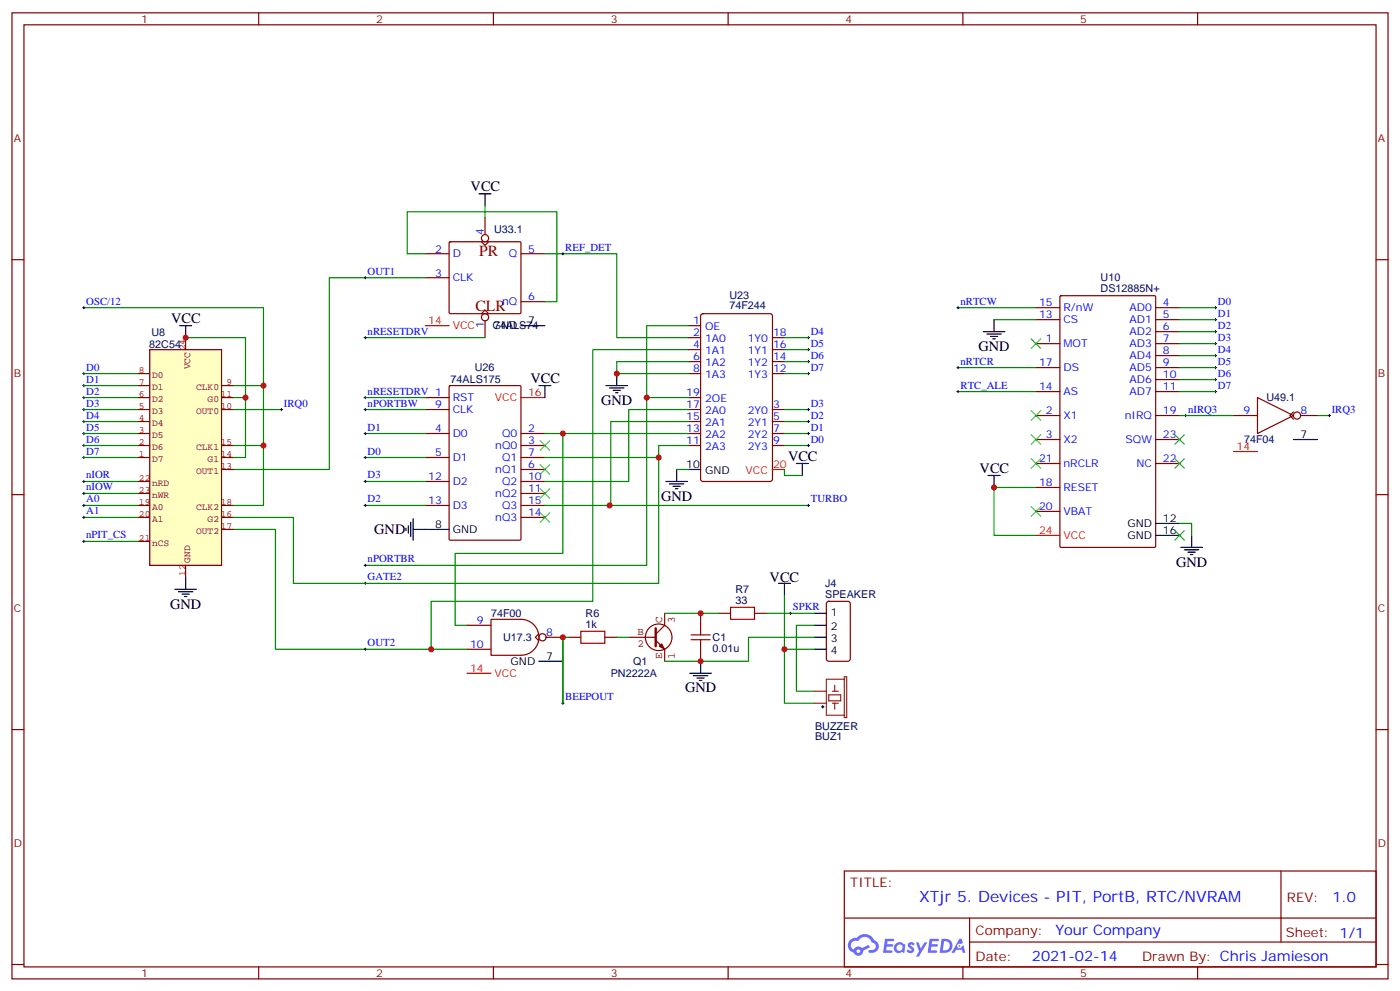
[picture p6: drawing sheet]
<svg xmlns="http://www.w3.org/2000/svg" width="412mm" height="292mm" viewBox="0 0 412 292" stroke-linecap="round" stroke-linejoin="round" font-family="sans-serif">
<g fill="none" stroke="#870000" stroke-width=".35">
<path d="M3.5 3.8h405.4v284.3h-405.4zM7.1 7.3h398.2v277.3h-398.2zM76.2 3.8v3.5M145.3 3.8v3.5M214.5 3.8v3.5M283.6 3.8v3.5M352.8 3.8v3.5M3.5 76.4h3.6M405.3 76.4h3.6M3.5 145.6h3.6M405.3 145.6h3.6M3.5 214.7h3.6"/>
<path d="M405.3 214.7h3.6M248.7 256.4h156.6v28.2h-156.6zM377.3 256.4v20.9M248.7 270.2h156.5M285.6 277.3h119.6M285.6 270.2v14.1M3.5 283.9h3.6M76.2 284.6v3.5M145.3 284.6v3.5M214.5 284.6v3.5M283.6 284.6v3.5M352.8 284.6v3.5"/>
<path d="M405.3 283.9h3.6"/>
</g>
<g fill="#5487ff">
<path d="M267.7 277.5a1.22 1.22 0 0 1 1.7 .3l-.4 .6a.47 .47 0 0 0-.3-.4 .47 .47 0 0 0-.5 .2l.1 .2a1.14 1.14 0 0 1 .8 1.7 1.14 1.14 0 0 1-1.9 0l-.2-.2 .5-.5 .7 .4a.29 .29 0 0 0 .3-.2 .29 .29 0 0 0-.2-.4 1.04 1.04 0 0 1-.6-1.7z"/>
<path d="M260.7 276.3h2.4l.3 .2-.2 .5h-1.8l-.1 .9h1.5l.3 .4-.3 .3h-1.6l-.2 1.1 1.7 .1 .2 .3-.2 .3h-2.6z"/>
<path d="M273.8 276.3h2.4l.3 .2-.1 .5h-1.8l-.2 .9h1.6l.3 .4-.4 .3h-1.6l-.1 1.1 1.7 .1 .2 .3-.2 .3h-2.6z"/>
<path d="M282.6 276.3h.7l.3 1.2-.6 .4a.69 .69 0 0 0-1 .2 .69 .69 0 0 0 .4 1 .69 .69 0 0 0 .9-.6l.5-.3 .6 2.2h-.8l-.2-.8h-1.8l-.5 .8h-.8z"/>
<path d="M269.8 277.4h.8l.6 1.8 1.1-1.8h.9l-2.6 4.2h-.8l.9-1.6z"/>
<path d="M277.4 276.3l-.6 4.1h1.3a2.11 2.11 0 0 0 2.5-2.1 2.11 2.11 0 0 0-2.5-2zM278.1 277a1.39 1.39 0 0 1 1.7 1.4 1.39 1.39 0 0 1-1.8 1.3h-.3z"/>
<path d="M263.7 277.9a1.54 1.54 0 0 0-.1 2.2 1.54 1.54 0 0 0 2.2 .1l.6 .2 .3-2.3-.2-.2h-.4a1.49 1.49 0 0 0-2.4 0zM264 278.9a.94 .94 0 0 1 1.8 0 .94 .94 0 0 1-1.8 0z"/>
<path d="M250.4 276.7a2.18 2.18 0 0 0 1.1 3.7 1.44 1.44 0 0 0 1.6 .9 1.44 1.44 0 0 0 1.2-1.5l2-1-.5-.7-1.9 .9a1.47 1.47 0 0 0-2.4 .5 1.39 1.39 0 0 1-.7-2 1.39 1.39 0 0 1 2-.4 2.12 2.12 0 0 1 2.2-1.3 2.12 2.12 0 0 1 1.9 1.7 1.14 1.14 0 0 1 1.1 1.4 1.14 1.14 0 0 1-1.7 .7 .43 .43 0 0 0-.5 .4 .43 .43 0 0 0 .4 .5 1.98 1.98 0 0 0 2.5-1.3 1.98 1.98 0 0 0-1.2-2.5 3.1 3.1 0 0 0-5.3-.7l-.9 .1zM252.3 280a.55 .55 0 0 1 1.1 0 .55 .55 0 0 1-1.1 0z"/>
<circle cx="282.6" cy="278.4" r=".26"/>
</g>
<g fill="none" stroke="#870000" stroke-width=".35">
<path d="M125.2 74.7h7.1M132.3 71.3l.3-.1h20.7l.2 .3-.1 20.6-.3 .2h-20.6l-.2-.3zM141.8 71.2l1.1 1 1-1M142.9 64.1v4.9M153.5 74.7h7M125.2 81.7h7.1M141.8 92.3l1.1-1 1 1M142.9 94.4v5M153.5 88.8h7M202.8 95.8h3.6M202.8 99.4h3.6M206.6 92.5l.5-.2h19.7l.7 .5v48.2l-.4 .7h-20l-.7-.5v-48.2z"/>
<path d="M227.5 99.4h3.6M305.2 90.6h7M305.2 94.1h7M312.3 87.2l.3-.2h27.5l.3 .2v73.6l-.2 .3h-27.6l-.3-.2zM340.4 90.6h7.1M340.4 94.1h7.1M340.4 97.6h7.1M125.2 117h7.1M132.3 113.7l.3-.2h20.5l.3 .2 .1 44.9-.2 .3-20.7 .1-.3-.2zM202.8 117h3.6M202.8 102.9h3.6M202.8 106.4h3.6"/>
<path d="M202.8 110h3.6M227.5 102.9h3.6M227.5 106.4h3.6M227.5 110h3.6M305.2 101.1h7M305.2 108.2h7M305.2 115.3h7M340.4 101.1h7.1M340.4 104.7h7.1M340.4 108.2h7.1M340.4 111.7h7.1M340.4 115.3h7.1"/>
<path d="M125.2 120.5h7.1M125.2 127.6h7.1M125.2 134.7h7.1M153.5 127.6h7M153.5 131.1h7M153.5 134.7h7M153.5 138.2h7M202.8 120.5h3.6M202.8 127.6h3.6M202.8 131.1h3.6M202.8 124.1h3.6M227.5 120.5h3.6"/>
<path d="M227.5 127.6h3.6M227.5 131.1h3.6M227.5 124.1h3.6M305.2 122.3h7M305.2 129.4h7M305.2 136.4h7M340.4 122.3h7.1M340.4 129.4h7.1M340.4 136.4h7.1M125.2 141.7h7.1M125.2 148.8h7.1M153.5 141.7h7"/>
<path d="M153.5 145.2h7M153.5 148.8h7M153.5 152.3h7M305.2 143.5h7M305.2 150.5h7M243.7 177.2l.4-.2h5.7l.6 .4 .1 16.5-.5 .7h-5.9l-.6-.4-.1-16.5zM167.6 187.6h3.5M178.2 187.6h3.5M206.4 180.5v3.5M206.4 191.1v3.5M211.7 180.5h3.5M222.2 180.5h3.6"/>
<circle cx="142.9" cy="70.1" r="1.06"/>
<circle cx="142.9" cy="93.4" r="1.06"/>
</g>
<path d="M125.2 95.8h7.1M153.5 117h7M227.5 138.2h3.6M305.2 157.6h7" fill="none" stroke="#f00" stroke-width=".35"/>
<g fill="none" stroke="#000" stroke-width=".35">
<path d="M141.1 57h3.5M142.9 57v3.6M153.5 95.8h7M158.7 113.5h3.6M160.5 113.5v3.5M178.5 113.5h6.4M179.6 114.2h4.2M180.6 114.9h2.1M181.3 115.6h.7M181.7 110v3.5M199.3 138.2v3.5M202.8 138.2h3.6"/>
<path d="M234.6 136.4h3.5M236.4 136.4v3.5M119.6 155.5v.7M120.3 154.8v2.1M121 153.7v4.2M121.7 155.8h10.6M121.7 152.6v6.4M196.1 141.7h6.4M197.2 142.4h4.2M198.3 143.1h2.1M199 143.8h.7M340.4 154.1h7.1"/>
<path d="M340.4 157.6h7.1M229.3 171.7h3.5M231.1 171.7v3.5M203.2 198.2h6.3M204.3 198.9h4.2M205.3 199.6h2.1M206.4 194.6v3.6M239.9 180.5h3.5M239.9 184h3.5M239.9 187.6h3.5M239.9 191.1h3.5M206 200.3h.7"/>
<path d="M242 208h.7M242.4 207.7v.7"/>
</g>
<g fill="none" stroke="#008700" stroke-width=".35">
<path d="M125.2 74.7h-5.3v-12.4h44.1v26.5h-3.5M160.5 74.7h21.2v24.7h21.1M107.6 99.4h35.3M125.2 81.7h-28.2v56.5h-28.2M202.8 95.8h-12.3v21.2h12.3M231.1 99.4h7M190.5 117v49.4h-82.9M202.8 102.9h-28.2v74.1h-47.6v14.1M202.8 106.4h-21.1v3.6h21.1M231.1 102.9h7M231.1 106.4h7M231.1 110h7"/>
<path d="M107.6 120.5h17.6M107.6 127.6h17.6M107.6 134.7h17.6M194 134.7v37h-86.4M199.3 138.2h3.5M202.8 127.6h-37v35.3h-31.7v21.1h3.5M202.8 120.5h-17.6v21.2h-24.7M202.8 124.1h-22.9v24.7h-19.4M202.8 131.1h-8.8v3.6h-33.5M231.1 138.2v1.7h5.3M231.1 120.5h7M231.1 127.6h7"/>
<path d="M231.1 131.1h7M231.1 124.1h7M68.8 155.8h12.3v35.3h56.5M107.6 141.7h17.6M107.6 148.8h17.6M179.6 148.8h58.5M231.1 175.2v31.8h8.8M167.6 187.6h-1.8v19.4M181.7 187.6h3.5M195.8 180.5h15.9M231.1 191.1h8.8M232.8 180.5h7.1"/>
<path d="M239.9 187.6h-19.4v7h-24.7M239.9 184h-5.3v19.4h5.3"/>
</g>
<g fill="none" stroke="#000" stroke-width=".29">
<path d="M165.5 74.7h.7M165.8 74.3v.7M107.2 81.7h.7M107.6 81.4v.7M237.8 99.4h.7M238.1 99v.7M237.8 102.9h.7M237.8 106.4h.7M237.8 110h.7M238.1 102.6v.7M238.1 106.1v.7M238.1 109.6v.7"/>
<path d="M107.2 120.5h.7M107.2 127.6h.7M107.2 134.7h.7M107.6 120.2v.7M107.6 127.2v.8M107.6 134.3v.7M237.8 120.5h.7M237.8 127.6h.7M237.8 131.1h.7M237.8 124.1h.7M238.1 120.2v.7M238.1 123.7v.7"/>
<path d="M238.1 127.2v.8M238.1 130.8v.7M107.2 141.7h.7M107.2 148.8h.7M107.6 141.4v.7M107.6 148.4v.7M237.8 148.8h.7M238.1 148.4v.7M107.2 166.4h.7M107.2 171.7h.7M107.6 166.1v.7M107.6 171.3v.7"/>
<path d="M107.2 191.1h.7M107.6 190.7v.8"/>
</g>
<path d="M215.2 178.8h7v3.5h-7zM171.1 185.8h7.1v3.5h-7.1zM203.6 188.3h5.6M203.6 186.9h5.6M206.4 184v2.9M206.4 188.3v2.8" fill="none" stroke="#a10000" stroke-width=".35"/>
<path d="M194.2 190.2l.7-.7 .7 1.4z" fill="#850000" stroke="#850000" stroke-width=".35"/>
<path d="M185.2 187.6h7.9M193.1 188.5l2.7 2.6v3.5M194.9 190.2l.7 .7M195.8 180.5v3.5l-2.7 2.7M197.9 187.6a3.9 3.9 0 0 0-5.6-3.6 3.9 3.9 0 0 0-.7 6.6 3.9 3.9 0 0 0 6.2-2.1l.1-.8" fill="none" stroke="#850000" stroke-width=".35"/>
<path d="M193.1 184.9v5.3" fill="none" stroke="#850000" stroke-width=".71"/>
<path d="M159.1 129.7l2.8 2.8M159.1 136.8l2.8 2.8M161.9 129.7l-2.8 2.8M161.9 136.8l-2.8 2.8M159.1 150.9l2.8 2.8M161.9 150.9l-2.8 2.8" fill="none" stroke="#3c3" stroke-width=".35"/>
<path d="M248.7 199.9h-5.3v10.6h5.3M248.7 199.2h.7v12h-.7zM239.9 207h3.5M239.9 203.4h3.5M244.1 204.5h3.5v1.8h-3.5zM245.2 207h1.7M245.2 203.4h1.7M245.9 201.7v1.7M245.9 207v1.7" fill="none" stroke="#8c2424" stroke-width=".35"/>
<path d="M44.1 102.9h21.2v63.5h-21.2z" fill="#ffffc2" stroke="#850000" stroke-width=".35"/>
<g fill="none" stroke="#850000" stroke-width=".35">
<path d="M54.7 99.4v3.5M40.6 117h3.5M40.6 113.5h3.5M40.6 110h3.5M65.3 117h3.5M65.3 113.5h3.5M40.6 134.7h3.5M40.6 120.5h3.5M40.6 131.1h3.5M40.6 127.6h3.5M40.6 124.1h3.5M65.3 134.7h3.5"/>
<path d="M65.3 120.5h3.5M65.3 138.2h3.5M65.3 131.1h3.5M40.6 152.3h3.5M40.6 148.8h3.5M40.6 159.3h3.5M40.6 141.7h3.5M40.6 145.2h3.5M65.3 152.3h3.5M65.3 155.8h3.5M65.3 148.8h3.5M54.7 166.4v3.5"/>
</g>
<g fill="none" stroke="#000" stroke-width=".29">
<path d="M24.3 90.6h.7M24.7 90.2v.7M107.2 99.4h.7M107.6 99v.7M281.9 90.6h.7M282.2 90.2v.7M357.7 90.6h.7M357.7 97.6h.7M357.7 94.1h.7M358.1 90.2v.7M358.1 93.7v.7M358.1 97.3v.7"/>
<path d="M24.3 117h.7M24.3 113.5h.7M24.3 110h.7M24.7 109.6v.7M24.7 113.1v.7M24.7 116.7v.7M107.2 117h.7M107.6 116.7v.7M281.9 115.3h.7M281.9 108.2h.7M282.2 107.8v.7M282.2 114.9v.7"/>
<path d="M357.7 115.3h.7M357.7 111.7h.7M357.7 108.2h.7M357.7 104.7h.7M357.7 101.1h.7M358.1 100.8v.7M358.1 104.3v.7M358.1 107.8v.7M358.1 111.4v.7M358.1 114.9v.7M24.3 134.7h.7M24.3 131.1h.7"/>
<path d="M24.3 127.6h.7M24.3 124.1h.7M24.3 120.5h.7M24.7 120.2v.7M24.7 123.7v.7M24.7 127.2v.8M24.7 130.8v.7M24.7 134.3v.7M82.5 120.5h.8M82.9 120.2v.7M348.9 122.3h.7M349.2 122v.7"/>
<path d="M391.2 122.3h.7M391.6 122v.7M24.3 159.3h.7M24.3 148.8h.7M24.3 152.3h.7M24.3 145.2h.7M24.3 141.7h.7M24.7 141.4v.7M24.7 144.9v.7M24.7 148.4v.7M24.7 151.9v.7M24.7 159v.7"/>
<path d="M232.5 180.5h.7M232.8 180.2v.7M165.5 207h.7M165.8 206.6v.7"/>
</g>
<g fill="none" stroke="#008700" stroke-width=".35">
<path d="M142.9 60.6v3.5M24.7 90.6h52.9v22.9h-8.8M54.7 99.4h17.6v17.6h-3.5M282.2 90.6h23M292.8 94.1h12.4M347.5 97.6h10.6M347.5 94.1h10.6M347.5 90.6h10.6M24.7 117h15.9M24.7 113.5h15.9M24.7 110h15.9M72.3 117v17.7h-3.5"/>
<path d="M77.6 113.5v17.6h-8.8M107.6 117h17.6M282.2 115.3h23M282.2 108.2h23M347.5 115.3h10.6M347.5 111.7h10.6M347.5 108.2h10.6M347.5 104.7h10.6M347.5 101.1h10.6M24.7 134.7h15.9M24.7 131.1h15.9M24.7 127.6h15.9"/>
<path d="M24.7 124.1h15.9M24.7 120.5h15.9M68.8 120.5h14.1M77.6 131.1v17.7h-8.8M160.5 127.6h5.3M347.5 122.3h15.9M388.1 122.3h3.5M24.7 159.3h15.9M24.7 152.3h15.9M24.7 148.8h15.9M24.7 145.2h15.9M24.7 141.7h15.9"/>
<path d="M68.8 152.3h17.6v19.4h21.2M305.2 143.5h-12.4v14.1h12.4M347.5 154.1h3.5v3.5M165.8 187.6v19.4M225.8 180.5h7"/>
</g>
<g fill="none" stroke="#000" stroke-width=".35">
<path d="M52.9 95.8h3.5M54.7 95.8v3.6M289.6 97.6h6.4M290.7 98.3h4.2M291.7 99h2.2M292.5 99.7h.7M292.8 94.1v3.5M291 139.9h3.6M292.8 139.9v3.6M381 129.4h7.1M351 157.6v3.5M51.5 173.5h6.4"/>
<path d="M52.6 174.2h4.2M53.6 174.9h2.1M54.3 175.6h.7M54.7 169.9v3.6M347.8 161.1h6.4M348.9 161.8h4.2M350 162.5h2.1M350.7 163.2h.7M158.7 194.6h7.1"/>
</g>
<g fill="none" stroke="#3c3" stroke-width=".35">
<path d="M303.7 99.7l2.9 2.9M306.6 99.7l-2.9 2.9M303.7 120.9l2.9 2.8M303.7 128l2.9 2.8M303.7 135l2.9 2.8M306.6 120.9l-2.9 2.8M306.6 128l-2.9 2.8M306.6 135l-2.9 2.8M346.1 128l2.8 2.8M346.1 135l2.8 2.8M348.9 128l-2.8 2.8M348.9 135l-2.8 2.8"/>
<path d="M159.1 143.8l2.8 2.8M161.9 143.8l-2.8 2.8M303.7 149.1l2.9 2.8M306.6 149.1l-2.9 2.8M346.1 156.2l2.8 2.8M348.9 156.2l-2.8 2.8"/>
</g>
<g fill="none" stroke="#870000" stroke-width=".35">
<path d="M370.4 117l10.6 5.3-10.6 5.3zM363.4 122.3h7M381 121.2l-1.1 1.1 1.1 1.1M383.1 122.3h5M137.6 184h7M137.6 191.1h7M144.6 182.3h8.9a5.3 5.3 0 0 1 5.2 5.3 5.3 5.3 0 0 1-5.2 5.3h-8.9zM158.7 186.5l-1 1.1 1 1M160.9 187.6h4.9"/>
<circle cx="382.1" cy="122.3" r="1.06"/>
<circle cx="159.8" cy="187.6" r="1.06"/>
</g>
<path d="M363.4 132.9h7M137.6 198.2h7" fill="none" stroke="#f00" stroke-width=".35"/>
<g fill="#c00">
<circle cx="206.4" cy="180.5" r=".88"/>
<circle cx="206.4" cy="194.6" r=".88"/>
<circle cx="190.5" cy="117" r=".88"/>
<circle cx="179.6" cy="148.8" r=".88"/>
<circle cx="194" cy="134.7" r=".88"/>
<circle cx="77.6" cy="113.5" r=".88"/>
<circle cx="77.6" cy="131.1" r=".88"/>
<circle cx="54.7" cy="99.4" r=".88"/>
<circle cx="72.3" cy="117" r=".88"/>
<circle cx="127" cy="191.1" r=".88"/>
<circle cx="181.7" cy="110" r=".88"/>
<circle cx="165.8" cy="127.6" r=".88"/>
<circle cx="292.8" cy="143.5" r=".88"/>
<circle cx="231.1" cy="191.1" r=".88"/>
<circle cx="165.8" cy="187.6" r=".88"/>
</g>
<g font-size="4.6" fill="#800">
<text x="141.1" y="75.4">PR</text>
<text x="140.1" y="91.6">CLR</text>
</g>
<text font-size="4.6" fill="#00f" x="270.8" y="265.4">XTjr 5. Devices - PIT, PortB, RTC/NVRAM</text>
<g font-size="4.2">
<text x="138.6" y="56.3">VCC</text>
<text x="50.4" y="95.1">VCC</text>
<text x="288.2" y="103.3">GND</text>
<text x="156.3" y="112.8">VCC</text>
<text x="177.1" y="119.1">GND</text>
<text x="232.1" y="135.7">VCC</text>
<text x="288.6" y="139.2">VCC</text>
<text x="194.7" y="147.4">GND</text>
<text x="110.2" y="157.2">GND</text>
<text x="346.4" y="166.8">GND</text>
<text x="226.7" y="171.4">VCC</text>
<text x="50.1" y="179.1">GND</text>
<text x="201.8" y="203.8">GND</text>
</g>
<g font-size="4.2" fill="#00f">
<text x="392.5" y="265.6">1.0</text>
<text x="310.9" y="275.2">Your Company</text>
<text x="304" y="283">2021-02-14</text>
</g>
<g font-size="3.9" fill="#800">
<text x="250.5" y="260.9">TITLE:</text>
<text x="379.1" y="265.6">REV:</text>
<text x="287.4" y="275.1">Company:</text>
<text x="378.7" y="275.8">Sheet: 1/1</text>
<text x="287.4" y="282.8">Date:</text>
<text x="336.4" y="282.9">Drawn By: Chris Jamieson</text>
</g>
<g font-size="3.2" fill="#800">
<text x="41.6" y="6.8">1</text>
<text x="110.8" y="6.8">2</text>
<text x="179.9" y="6.8">3</text>
<text x="249.1" y="6.8">4</text>
<text x="318.2" y="6.8">5</text>
<text x="4.1" y="41.9">A</text>
<text x="405.9" y="41.9">A</text>
<text x="4.1" y="111">B</text>
<text x="405.9" y="111">B</text>
<text x="4.1" y="180.2">C</text>
<text x="405.9" y="180.2">C</text>
<text x="4.1" y="249.3">D</text>
<text x="405.9" y="249.3">D</text>
<text x="41.6" y="287.6">1</text>
<text x="110.8" y="287.6">2</text>
<text x="179.9" y="287.6">3</text>
<text x="249.1" y="287.6">4</text>
<text x="318.2" y="287.6">5</text>
</g>
<g font-size="3.2" fill="#00f">
<text x="142.5" y="69" transform="rotate(-90 142.5 69)">4</text>
<text x="128.2" y="74.3">2</text>
<text x="133.3" y="75.7">D</text>
<text x="149.9" y="75.7">Q</text>
<text x="155.6" y="74.3">5</text>
<text x="166.5" y="73.8">REF_DET</text>
<text x="108.3" y="80.9">OUT1</text>
<text x="128.2" y="81.4">3</text>
<text x="133.3" y="82.8">CLK</text>
<text x="25.4" y="89.7">OSC/12</text>
<text x="147.9" y="89.9">nQ</text>
<text x="155.6" y="88.4">6</text>
<text x="282.9" y="89.7">nRTCW</text>
<text x="358.8" y="89.7">D0</text>
<text x="204.2" y="95.5">1</text>
<text x="306.1" y="93.7">13</text>
<text x="306.1" y="90.2">15</text>
<text x="313.3" y="95.1">CS</text>
<text x="313.3" y="91.6">R/nW</text>
<text x="332.7" y="91.6">AD0</text>
<text x="332.7" y="95.1">AD1</text>
<text x="342.5" y="90.2">4</text>
<text x="342.5" y="93.7">5</text>
<text x="358.8" y="93.2">D1</text>
<text x="108.3" y="98.5">nRESETDRV</text>
<text x="142.5" y="96.5" transform="rotate(-90 142.5 96.5)">1</text>
<text x="204.2" y="99">2</text>
<text x="207.7" y="97.3">OE</text>
<text x="207.7" y="100.8">1A0</text>
<text x="220.2" y="100.8">1Y0</text>
<text x="227.7" y="99">18</text>
<text x="238.8" y="98.5">D4</text>
<text x="308.1" y="100.8">1</text>
<text x="332.7" y="98.7">AD2</text>
<text x="342.5" y="97.3">6</text>
<text x="342.5" y="100.8">7</text>
<text x="358.8" y="100.3">D3</text>
<text x="358.8" y="96.7">D2</text>
<text x="204.2" y="102.6">4</text>
<text x="204.2" y="106.1">6</text>
<text x="207.7" y="104.3">1A1</text>
<text x="207.7" y="107.8">1A2</text>
<text x="220.2" y="107.8">1Y2</text>
<text x="220.2" y="104.3">1Y1</text>
<text x="227.7" y="106.1">14</text>
<text x="227.7" y="102.6">16</text>
<text x="238.8" y="102">D5</text>
<text x="238.8" y="105.6">D6</text>
<text x="282.9" y="107.3">nRTCR</text>
<text x="306.1" y="107.8">17</text>
<text x="313.3" y="102.2">MOT</text>
<text x="332.7" y="102.2">AD3</text>
<text x="332.7" y="105.7">AD4</text>
<text x="342.5" y="104.3">8</text>
<text x="342.5" y="107.8">9</text>
<text x="358.8" y="107.3">D5</text>
<text x="358.8" y="103.8">D4</text>
<text x="25.4" y="112.6">D1</text>
<text x="25.4" y="109.1">D0</text>
<text x="204.2" y="109.6">8</text>
<text x="207.7" y="111.4">1A3</text>
<text x="220.2" y="111.4">1Y3</text>
<text x="227.7" y="109.6">12</text>
<text x="238.8" y="109.1">D7</text>
<text x="313.3" y="109.3">DS</text>
<text x="332.7" y="109.3">AD5</text>
<text x="332.7" y="112.8">AD6</text>
<text x="342.5" y="111.4">10</text>
<text x="358.8" y="110.8">D6</text>
<text x="25.4" y="119.7">D3</text>
<text x="25.4" y="116.1">D2</text>
<text x="83.6" y="119.7">IRQ0</text>
<text x="108.3" y="119.7">nPORTBW</text>
<text x="108.3" y="116.1">nRESETDRV 1</text>
<text x="133.3" y="118.1">RST</text>
<text x="202.2" y="116.7">19</text>
<text x="207.7" y="118.4">2OE</text>
<text x="238.8" y="119.7">D3</text>
<text x="282.9" y="114.4">RTC_ALE</text>
<text x="306.1" y="114.9">14</text>
<text x="313.3" y="116.3">AS</text>
<text x="332.7" y="116.3">AD7</text>
<text x="342.5" y="114.9">11</text>
<text x="358.8" y="114.4">D7</text>
<text x="25.4" y="123.2">D4</text>
<text x="128.2" y="120.2">9</text>
<text x="133.3" y="121.6">CLK</text>
<text x="202.2" y="123.7">15</text>
<text x="202.2" y="120.2">17</text>
<text x="207.7" y="125.5">2A1</text>
<text x="207.7" y="122">2A0</text>
<text x="220.2" y="122">2Y0</text>
<text x="220.2" y="125.5">2Y1</text>
<text x="227.7" y="120.2">3</text>
<text x="227.7" y="123.7">5</text>
<text x="238.8" y="123.2">D2</text>
<text x="308.1" y="122">2</text>
<text x="313.3" y="123.4">X1</text>
<text x="331.3" y="123.4">nIRQ</text>
<text x="342.5" y="122">19</text>
<text x="350" y="121.4">nIRQ3</text>
<text x="366.3" y="122">9</text>
<text x="383.1" y="122">8</text>
<text x="392.3" y="121.4">IRQ3</text>
<text x="25.4" y="130.2">D6</text>
<text x="25.4" y="126.7">D5</text>
<text x="108.3" y="126.7">D1</text>
<text x="128.2" y="127.2">4</text>
<text x="133.3" y="128.7">D0</text>
<text x="147.9" y="128.7">Q0</text>
<text x="155.6" y="127.2">2</text>
<text x="155.6" y="130.8">3</text>
<text x="202.2" y="130.8">11</text>
<text x="202.2" y="127.2">13</text>
<text x="207.7" y="129">2A2</text>
<text x="220.2" y="129">2Y2</text>
<text x="227.7" y="127.2">7</text>
<text x="227.7" y="130.8">9</text>
<text x="238.8" y="130.2">D0</text>
<text x="238.8" y="126.7">D1</text>
<text x="308.1" y="129">3</text>
<text x="313.3" y="130.4">X2</text>
<text x="331.6" y="130.4">SQW</text>
<text x="342.5" y="129">23</text>
<text x="25.4" y="133.8">D7</text>
<text x="108.3" y="133.8">D0</text>
<text x="128.2" y="134.3">5</text>
<text x="133.3" y="135.7">D1</text>
<text x="145.9" y="132.2">nQ0</text>
<text x="147.9" y="135.7">Q1</text>
<text x="155.6" y="134.3">7</text>
<text x="155.6" y="137.8">6</text>
<text x="207.7" y="132.5">2A3</text>
<text x="220.2" y="132.5">2Y3</text>
<text x="306.1" y="136.1">21</text>
<text x="313.3" y="137.5">nRCLR</text>
<text x="334.8" y="137.5">NC</text>
<text x="342.5" y="136.1">22</text>
<text x="25.4" y="140.8">nIOR</text>
<text x="108.3" y="140.8">D3</text>
<text x="126.1" y="141.4">12</text>
<text x="133.3" y="142.8">D2</text>
<text x="145.9" y="139.2">nQ1</text>
<text x="147.9" y="142.8">Q2</text>
<text x="155.6" y="141.4">10</text>
<text x="306.1" y="143.1">18</text>
<text x="25.4" y="147.9">A0</text>
<text x="25.4" y="144.4">nIOW</text>
<text x="108.3" y="147.9">D2</text>
<text x="126.1" y="148.4">13</text>
<text x="133.3" y="149.8">D3</text>
<text x="145.9" y="146.3">nQ2</text>
<text x="147.9" y="149.8">Q3</text>
<text x="155.6" y="144.9">11</text>
<text x="155.6" y="148.4">15</text>
<text x="238.8" y="147.9">TURBO</text>
<text x="313.3" y="144.5">RESET</text>
<text x="25.4" y="151.4">A1</text>
<text x="145.9" y="153.4">nQ3</text>
<text x="155.6" y="151.9">14</text>
<text x="306.1" y="150.2">20</text>
<text x="313.3" y="151.6">VBAT</text>
<text x="25.4" y="158.5">nPIT_CS</text>
<text x="108.3" y="165.5">nPORTBR</text>
<text x="108.3" y="170.8">GATE2</text>
<text x="233.5" y="179.6">SPKR</text>
<text x="140.5" y="183.7">9</text>
<text x="108.3" y="190.2">OUT2</text>
<text x="138.5" y="190.7">10</text>
<text x="160.9" y="187.2">8</text>
<text x="166.5" y="206.1">BEEPOUT</text>
</g>
<g font-size="3.2" fill="#000080">
<text x="145.5" y="68.7">U33.1</text>
<text x="324.2" y="82.7">U10</text>
<text x="214.9" y="87.9">U23</text>
<text x="324.2" y="85.8">DS12885N+</text>
<text x="214.9" y="91.1">74F244</text>
<text x="44.6" y="98.8">U8</text>
<text x="145.5" y="97">74ALS74</text>
<text x="44" y="102.4">82C54</text>
<text x="132.7" y="112.8">74ALS175</text>
<text x="139.9" y="109.3">U26</text>
<text x="373.1" y="118.2">U49.1</text>
<text x="366.5" y="130.5">74F04</text>
<text x="243.1" y="172.8">J4</text>
<text x="216.6" y="177.7">33</text>
<text x="216.6" y="174.5">R7</text>
<text x="243.1" y="175.9">SPEAKER</text>
<text x="144.6" y="181.6">74F00</text>
<text x="172.5" y="184.7">1k</text>
<text x="172.5" y="181.6">R6</text>
<text x="148.2" y="188.7">U17.3</text>
<text x="209.9" y="191.9">0.01u</text>
<text x="209.9" y="188.7">C1</text>
<text x="186.5" y="195.8">Q1</text>
<text x="179.9" y="199.3">PN2222A</text>
<text x="240.1" y="214.7">BUZZER</text>
<text x="240.1" y="217.9">BUZ1</text>
</g>
<g font-size="3.2" fill="#f00">
<text x="126.1" y="95.5">14</text>
<text x="133.3" y="96.9">VCC</text>
<text x="145.8" y="118.1">VCC</text>
<text x="155.6" y="116.7">16</text>
<text x="227.7" y="137.8">20</text>
<text x="364.3" y="132.5">14</text>
<text x="219.6" y="139.6">VCC</text>
<text x="306.1" y="157.2">24</text>
<text x="313.3" y="158.6">VCC</text>
<text x="138.5" y="197.8">14</text>
<text x="145.7" y="199.2">VCC</text>
</g>
<g font-size="3.2">
<text x="155.6" y="95.5">7</text>
<text x="145.1" y="96.9">GND</text>
<text x="383.1" y="129">7</text>
<text x="202.2" y="137.8">10</text>
<text x="207.7" y="139.6">GND</text>
<text x="128.2" y="155.5">8</text>
<text x="332.1" y="155.1">GND</text>
<text x="342.5" y="153.7">12</text>
<text x="133.3" y="156.9">GND</text>
<text x="332.1" y="158.6">GND</text>
<text x="342.5" y="157.2">16</text>
<text x="244.7" y="181.2">1</text>
<text x="244.7" y="185.5">2</text>
<text x="244.7" y="189">3</text>
<text x="150.4" y="195.7">GND</text>
<text x="160.9" y="194.3">7</text>
<text x="244.7" y="192.5">4</text>
</g>
<g font-size="3.2" fill="#840000">
<text x="195.1" y="183.2" transform="rotate(-90 195.1 183.2)">C</text>
<text x="198.8" y="183.2" transform="rotate(-90 198.8 183.2)">3</text>
<text x="187.8" y="186.9">B</text>
<text x="187.8" y="190.6">2</text>
<text x="195.1" y="193.8" transform="rotate(-90 195.1 193.8)">E</text>
<text x="198.8" y="193.8" transform="rotate(-90 198.8 193.8)">1</text>
</g>
<g font-size="2.8" fill="#840000">
<text x="54.6" y="103.1" transform="rotate(-90 54.6 103.1)">24</text>
<text x="40.9" y="113.5">7</text>
<text x="40.9" y="109.9">8</text>
<text x="44.8" y="111.3">D0</text>
<text x="56" y="108.7" transform="rotate(-90 56 108.7)">VCC</text>
<text x="66.7" y="113.5">9</text>
<text x="40.9" y="117">6</text>
<text x="44.8" y="118.3">D2</text>
<text x="44.8" y="114.8">D1</text>
<text x="57.8" y="114.8">CLK0</text>
<text x="61.2" y="118.3">G0</text>
<text x="65.1" y="117">11</text>
<text x="40.9" y="124">4</text>
<text x="40.9" y="120.5">5</text>
<text x="44.8" y="125.4">D4</text>
<text x="44.8" y="121.9">D3</text>
<text x="57.8" y="121.9">OUT0</text>
<text x="65.1" y="120.5">10</text>
<text x="40.9" y="131.1">2</text>
<text x="40.9" y="127.6">3</text>
<text x="44.8" y="128.9">D5</text>
<text x="65.1" y="131.1">15</text>
<text x="40.9" y="134.6">1</text>
<text x="44.8" y="136">D7</text>
<text x="44.8" y="132.5">D6</text>
<text x="57.8" y="132.5">CLK1</text>
<text x="61.2" y="136">G1</text>
<text x="65.1" y="134.6">14</text>
<text x="40.9" y="141.7">22</text>
<text x="44.8" y="143">nRD</text>
<text x="57.8" y="139.5">OUT1</text>
<text x="65.1" y="138.1">13</text>
<text x="40.9" y="148.7">19</text>
<text x="40.9" y="145.2">23</text>
<text x="44.8" y="146.6">nWR</text>
<text x="65.1" y="148.7">18</text>
<text x="40.9" y="152.3">20</text>
<text x="44.8" y="150.1">A0</text>
<text x="44.8" y="153.6">A1</text>
<text x="57.8" y="150.1">CLK2</text>
<text x="61.2" y="153.6">G2</text>
<text x="65.1" y="152.3">16</text>
<text x="65.1" y="155.8">17</text>
<text x="40.9" y="159.3">21</text>
<text x="44.8" y="160.7">nCS</text>
<text x="57.8" y="157.1">OUT2</text>
<text x="56" y="165.7" transform="rotate(-90 56 165.7)">GND</text>
<text x="54.6" y="169.6" transform="rotate(-90 54.6 169.6)">12</text>
</g>
</svg>
